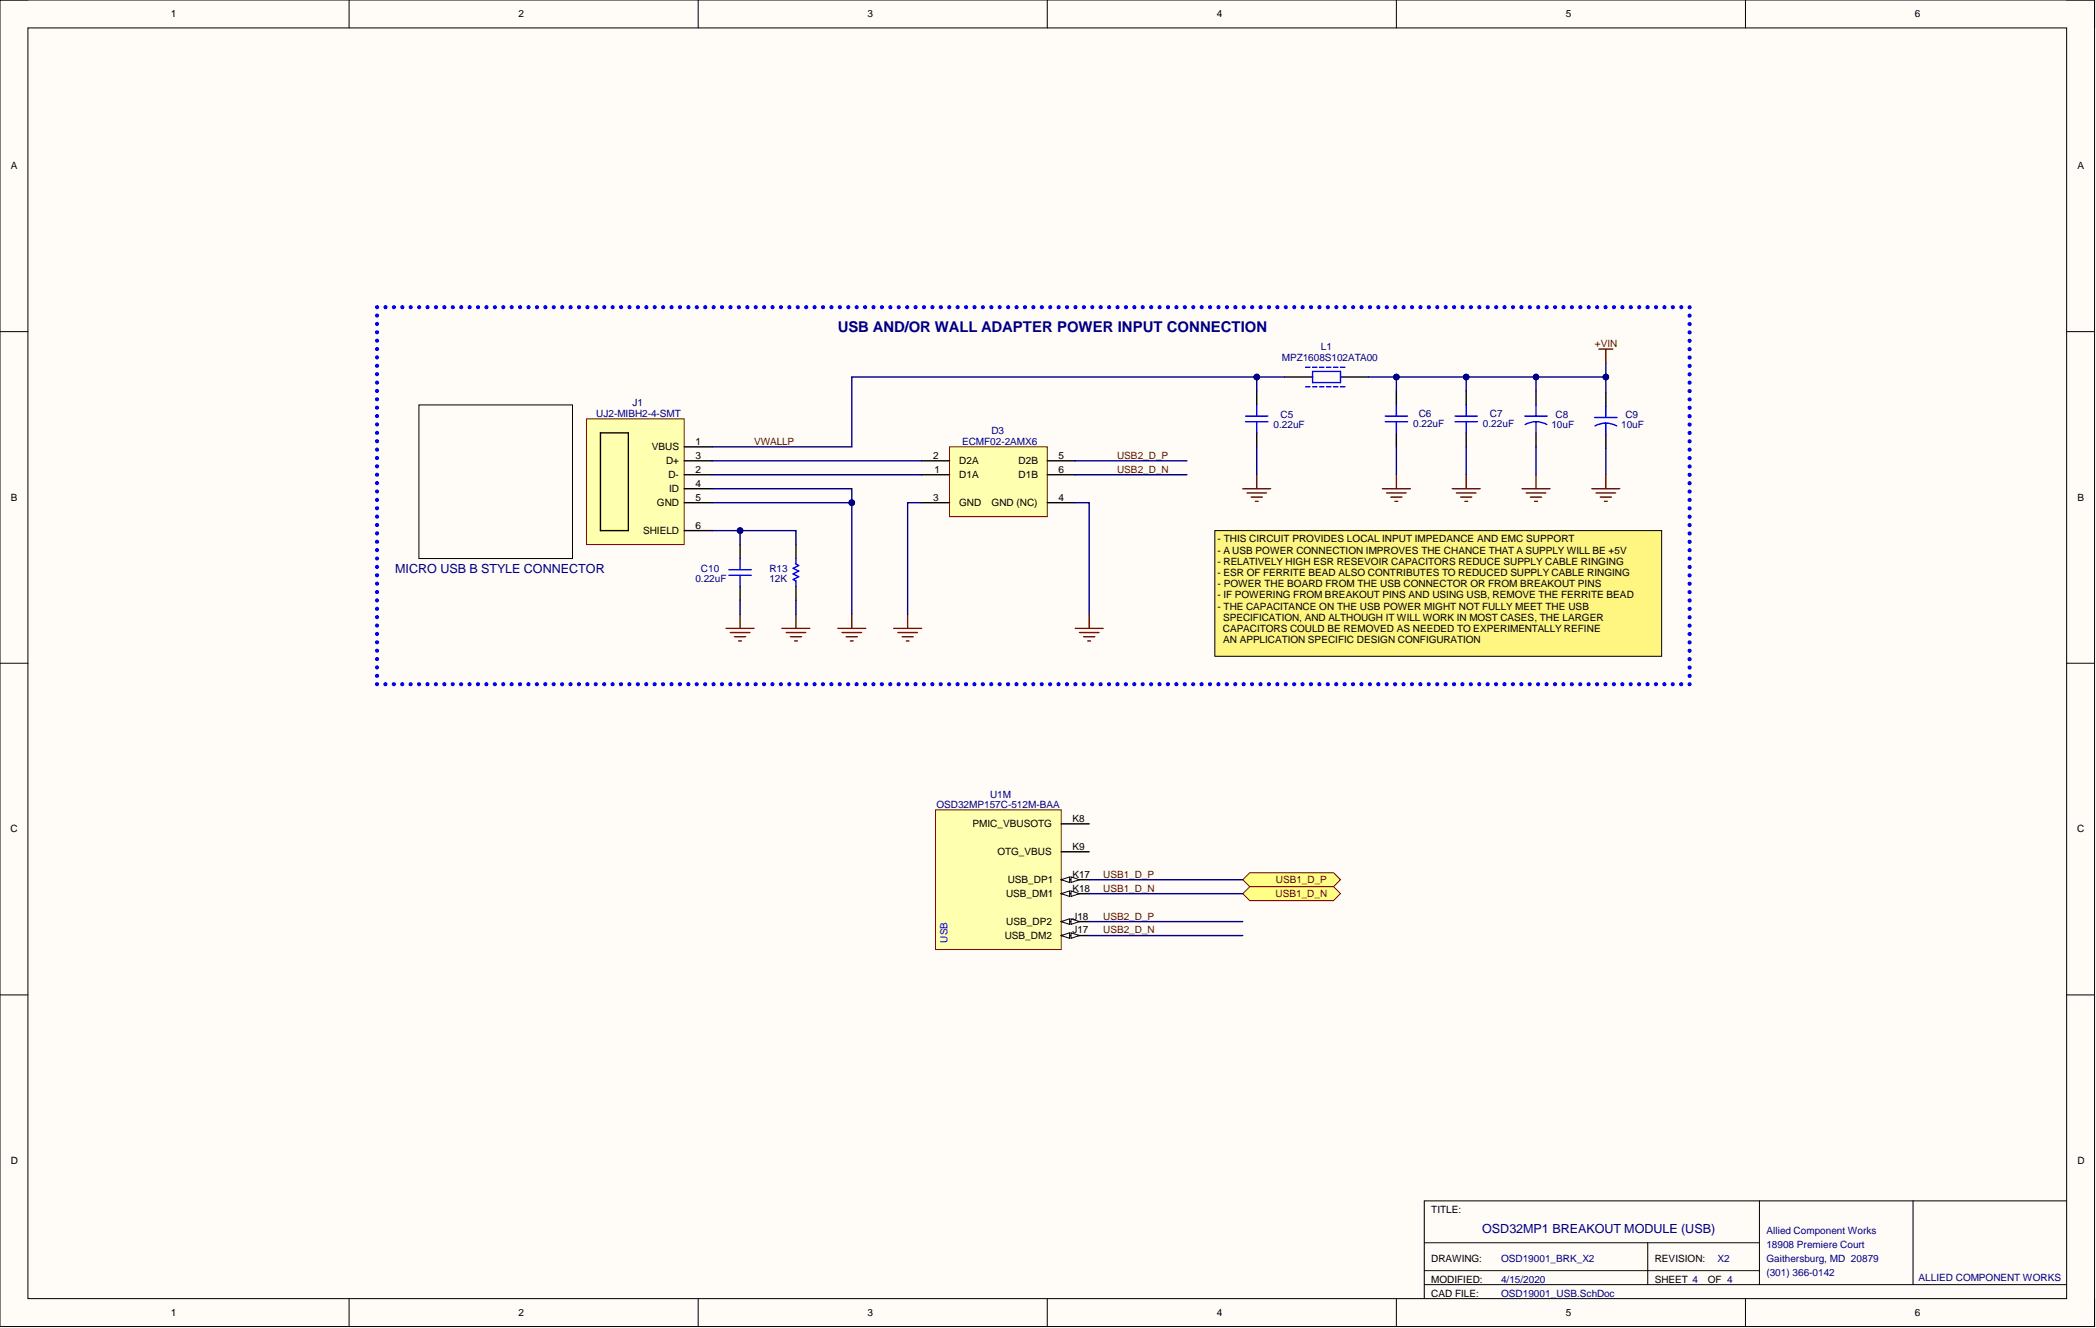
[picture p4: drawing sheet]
<svg xmlns="http://www.w3.org/2000/svg" width="381mm" height="241mm" viewBox="0 0 381 241" stroke-linecap="round" stroke-linejoin="round" font-family="sans-serif">
<path d="M0 0h380.7v241h-380.7z" fill-rule="evenodd" fill="#fffcf8"/>
<path d="M0 0h380.7v241h-380.7z" fill="none" stroke="#000" stroke-width=".18"/>
<path d="M5.1 5.1h370.6v230.9h-370.6z" fill-rule="evenodd" fill="#fffcf8"/>
<g fill="none" stroke="#000" stroke-width=".18">
<path d="M0 0h5.1M63.5 0v5.1M126.9 0v5.1M190.4 0v5.1M253.8 0v5.1M317.3 0v5.1M375.7 0h5v5.1M5.1 5.1h370.6v230.9h-370.6zM0 60.3h5.1M375.7 60.3h5M0 120.5h5.1M375.7 120.5h5"/>
<path d="M0 180.8h5.1M375.7 180.8h5M319.8 218.2v15.2M347.7 218.2v15.2M375.7 218.2h-116.8v17.8M63.5 236v5M126.9 236v5M190.4 236v5M253.8 236v5M258.9 225.8h60.9M258.9 233.4h116.8M258.9 230.9h60.9"/>
<path d="M299.5 225.8v7.6M317.3 236v5M380.7 236v5"/>
</g>
<path d="M290.6 63.4h2.6M291.9 63.4v2.6M264 88.8h5.1M264.7 89.6h3.6M265.5 90.3h2M266.3 91.1h.5M266.5 86.3v2.5" fill="none" stroke="#800000" stroke-width=".25"/>
<path d="M228.4 71v2.6M228.4 78.7v2.5M266.5 71v2.6M266.5 78.7v2.5M291.9 71.3v2.5M291.9 78.9v2.5" fill="none" stroke="#000" stroke-width=".25"/>
<g fill="none" stroke="#00f" stroke-width=".25">
<path d="M226.4 75.6h4.1M226.4 76.6h4.1M228.4 73.6v2M228.4 76.6v2.1M264.5 75.6h4M264.5 76.6h4M266.5 73.6v2M266.5 76.6v2.1M289.9 75.9h4M291.9 76.9l.8 .1 1.2 .4M291.9 76.9l-.8 .1-1.2 .4M291.9 73.8v2.1"/>
<path d="M291.9 76.9v2"/>
</g>
<path d="M220.8 96.4h81.3v22.8h-81.3z" fill-rule="evenodd" fill="#fff681"/>
<path d="M220.8 96.4h81.3v22.8h-81.3z" fill="none" stroke="#000" stroke-width=".18"/>
<path d="M289.4 88.8h5M290.1 89.6h3.6M290.9 90.3h2M291.6 91.1h.6M291.9 86.3v2.5" fill="none" stroke="#800000" stroke-width=".25"/>
<path d="M106.6 76.1h17.8v22.9h-17.8z" fill-rule="evenodd" fill="#ffffb0"/>
<path d="M106.6 76.1h17.8v22.9h-17.8z" fill="none" stroke="#800000" stroke-width=".18"/>
<path d="M109.1 78.7h5.1v17.7h-5.1zM124.4 81.2h5.1M124.4 86.3h5.1M124.4 83.7h5.1M124.4 88.8h5.1M124.4 91.3h5.1M124.4 96.4h5.1" fill="none" stroke="#000" stroke-width=".25"/>
<path d="M76.1 73.6h28v27.9h-28z" fill="none" stroke="#000" stroke-width=".18"/>
<path d="M170.1 147.2h22.8v25.3h-22.8z" fill-rule="evenodd" fill="#ffffb0"/>
<path d="M170.1 147.2h22.8v25.3h-22.8z" fill="none" stroke="#800000" stroke-width=".18"/>
<path d="M192.9 154.8h5.1M192.9 162.4h5.1" fill="none" stroke="#000" stroke-width=".25"/>
<path d="M192.9 162.4l1.5-.5v1z" fill="#f8fcff"/>
<path d="M192.9 162.4l1.5-.5v1z" fill="none" stroke="#000" stroke-width=".18"/>
<path d="M194.7 161.9l1.5 .5-1.5 .5z" fill="#f8fcff"/>
<path d="M194.7 161.9l1.5 .5-1.5 .5z" fill="none" stroke="#000" stroke-width=".18"/>
<path d="M192.9 170h5.1" fill="none" stroke="#000" stroke-width=".25"/>
<path d="M192.9 170l1.5-.5v1z" fill="#f8fcff"/>
<path d="M192.9 170l1.5-.5v1z" fill="none" stroke="#000" stroke-width=".18"/>
<path d="M194.7 169.5l1.5 .5-1.5 .5z" fill="#f8fcff"/>
<path d="M194.7 169.5l1.5 .5-1.5 .5z" fill="none" stroke="#000" stroke-width=".18"/>
<path d="M192.9 159.8h5.1" fill="none" stroke="#000" stroke-width=".25"/>
<path d="M192.9 159.8l1.5-.5v1.1z" fill="#f8fcff"/>
<path d="M192.9 159.8l1.5-.5v1.1z" fill="none" stroke="#000" stroke-width=".18"/>
<path d="M194.7 159.3l1.5 .5-1.5 .6z" fill="#f8fcff"/>
<path d="M194.7 159.3l1.5 .5-1.5 .6z" fill="none" stroke="#000" stroke-width=".18"/>
<path d="M192.9 167.5h5.1" fill="none" stroke="#000" stroke-width=".25"/>
<path d="M192.9 167.5l1.5-.6v1.1z" fill="#f8fcff"/>
<path d="M192.9 167.5l1.5-.6v1.1z" fill="none" stroke="#000" stroke-width=".18"/>
<path d="M194.7 166.9l1.5 .6-1.5 .5z" fill="#f8fcff"/>
<path d="M194.7 166.9l1.5 .6-1.5 .5z" fill="none" stroke="#000" stroke-width=".18"/>
<path d="M233.5 68.5h5.1M243.7 68.5h5M279.2 71v2.6M279.2 78.7v2.5M134.5 99v2.5M144.7 99v2.5M134.5 106.6v2.5M144.7 106.6v2.5M192.9 149.7h5.1" fill="none" stroke="#000" stroke-width=".25"/>
<g fill="none" stroke="#00f" stroke-width=".25">
<path d="M237.3 70.3h.8M237.3 66.7h.8M238.6 67.5h5.1v2h-5.1zM238.6 70.3h.8M238.6 66.7h.8M239.9 70.3h.8M239.9 66.7h.8M241.1 70.3h.8M241.1 66.7h.8M242.4 70.3h.8M242.4 66.7h.8M243.7 70.3h.8"/>
<path d="M243.7 66.7h.8M277.2 75.6h4M279.2 76.6l.8 .1 1.2 .4M279.2 76.6l-.8 .1-1.2 .4M279.2 73.6v2M279.2 76.6v2.1M132.5 103.5h4.1M132.5 104.5h4.1M134.5 101.5v2M134.5 104.5v2.1M144.7 101.5v1l.5 .3-1 .5 1 .5-1 .5 1 .5-1 .5 .5 .2v1.1"/>
</g>
<g fill="none" stroke="#800000" stroke-width=".25">
<path d="M225.9 88.8h5.1M226.7 89.6h3.5M227.4 90.3h2.1M228.2 91.1h.5M228.4 86.3v2.5M276.7 88.8h5M277.4 89.6h3.6M278.2 90.3h2M279 91.1h.5M279.2 86.3v2.5M132 114.2h5.1M132.8 114.9h3.5"/>
<path d="M133.5 115.7h2M134.3 116.5h.5M134.5 111.6v2.6M142.1 114.2h5.1M142.9 114.9h3.6M143.7 115.7h2M144.4 116.5h.5M144.7 111.6v2.6M152.3 114.2h5.1M153.1 114.9h3.5M153.8 115.7h2M154.6 116.5h.5"/>
<path d="M154.8 111.6v2.6"/>
</g>
<path d="M225.9 159.8l1.3-1.2h15.2l1.3 1.2-1.3 1.3h-15.2z" fill-rule="evenodd" fill="#ffff80"/>
<path d="M225.9 159.8l1.3-1.2h15.2l1.3 1.2-1.3 1.3h-15.2z" fill="none" stroke="#800000" stroke-width=".18"/>
<path d="M225.9 162.4l1.3-1.3h15.2l1.3 1.3-1.3 1.3h-15.2z" fill-rule="evenodd" fill="#ffff80"/>
<path d="M225.9 162.4l1.3-1.3h15.2l1.3 1.3-1.3 1.3h-15.2z" fill="none" stroke="#800000" stroke-width=".18"/>
<path d="M172.6 81.2h17.8v12.7h-17.8z" fill-rule="evenodd" fill="#ffffb0"/>
<path d="M172.6 81.2h17.8v12.7h-17.8z" fill="none" stroke="#800000" stroke-width=".18"/>
<path d="M253.8 71v2.6M253.8 78.7v2.5M167.5 86.3h5.1M167.5 83.7h5.1M167.5 91.3h5.1M190.4 86.3h5M190.4 83.7h5M190.4 91.3h5" fill="none" stroke="#000" stroke-width=".25"/>
<g fill="none" stroke="#800000" stroke-width=".25">
<path d="M251.3 88.8h5.1M252 89.6h3.6M252.8 90.3h2M253.6 91.1h.5M253.8 86.3v2.5M162.4 114.2h5.1M163.2 114.9h3.6M164 115.7h2M164.7 116.5h.5M165 111.6v2.6M195.4 114.2h5.1M196.2 114.9h3.6"/>
<path d="M197 115.7h2M197.7 116.5h.5M198 111.6v2.6"/>
</g>
<g fill="none" stroke="#00f" stroke-width=".76">
<path d="M68.5 55.8h.1M68.5 57.3h.1M68.5 58.8v.1M70.1 55.8h.1M71.6 55.8h.1M73.1 55.8h.1M74.7 55.8h.1M76.2 55.8h.1M77.7 55.8h.1M79.2 55.8h.1M80.8 55.8h.1M82.3 55.8h.1"/>
<path d="M83.8 55.8h.1M85.4 55.8h.1M86.9 55.8h.1M88.4 55.8h.1M89.9 55.8h.1M91.5 55.8h.1M93 55.8h.1M94.5 55.8h.1M96.1 55.8h.1M97.6 55.8h.1M99.1 55.8h.1M100.7 55.8h.1"/>
<path d="M102.2 55.8h.1M103.7 55.8h.1M105.2 55.8h.1M106.8 55.8h.1M108.3 55.8h.1M109.8 55.8h.1M111.4 55.8h.1M112.9 55.8h.1M114.4 55.8h.1M116 55.8h.1M117.5 55.8h.1M119 55.8h.1"/>
<path d="M120.5 55.8h.1M122.1 55.8h.1M123.6 55.8h.1M125.1 55.8h.1M126.7 55.8h.1M128.2 55.8h.1M129.7 55.8h.1M131.2 55.8h.1M132.8 55.8h.1M134.3 55.8h.1M135.8 55.8h.1M137.4 55.8h.1"/>
<path d="M138.9 55.8h.1M140.4 55.8h.1M142 55.8h.1M143.5 55.8h.1M145 55.8h.1M146.5 55.8h.1M148.1 55.8h.1M149.6 55.8h.1M151.1 55.8h.1M152.7 55.8h.1M154.2 55.8h.1M155.7 55.8h.1"/>
<path d="M157.2 55.8h.1M158.8 55.8h.1M160.3 55.8h.1M161.8 55.8h.1M163.4 55.8h.1M164.9 55.8h.1M166.4 55.8h.1M167.9 55.8h.1M169.5 55.8h.1M171 55.8h.1M172.5 55.8h.1M174.1 55.8h.1"/>
<path d="M175.6 55.8h.1M177.1 55.8h.1M178.7 55.8h.1M180.2 55.8h.1M181.7 55.8h.1M183.3 55.8h.1M184.8 55.8h.1M186.3 55.8h.1M187.8 55.8h.1M189.4 55.8h.1M190.9 55.8h.1M192.4 55.8h.1"/>
<path d="M194 55.8h.1M195.5 55.8h.1M197 55.8h.1M198.5 55.8h.1M200.1 55.8h.1M201.6 55.8h.1M203.1 55.8h.1M204.7 55.8h.1M206.2 55.8h.1M207.7 55.8h.1M209.2 55.8h.1M210.8 55.8h.1"/>
<path d="M212.3 55.8h.1M213.8 55.8h.1M215.4 55.8h.1M216.9 55.8h.1M218.4 55.8h.1M220 55.8h.1M221.5 55.8h.1M223 55.8h.1M224.5 55.8h.1M226.1 55.8h.1M227.6 55.8h.1M229.1 55.8h.1"/>
<path d="M230.7 55.8h.1M232.2 55.8h.1M233.7 55.8h.1M235.3 55.8h.1M236.8 55.8h.1M238.3 55.8h.1M239.8 55.8h.1M241.4 55.8h.1M242.9 55.8h.1M244.4 55.8h.1M246 55.8h.1M247.5 55.8h.1"/>
<path d="M249 55.8h.1M250.5 55.8h.1M252.1 55.8h.1M253.6 55.8h.1M255.1 55.8h.1M256.7 55.8h.1M258.2 55.8h.1M259.7 55.8h.1M261.3 55.8h.1M262.8 55.8h.1M264.3 55.8h.1M265.8 55.8h.1"/>
<path d="M267.4 55.8h.1M268.9 55.8h.1M270.4 55.8h.1M272 55.8h.1M273.5 55.8h.1M275 55.8h.1M276.5 55.8h.1M278.1 55.8h.1M279.6 55.8h.1M281.1 55.8h.1M282.7 55.8h.1M284.2 55.8h.1"/>
<path d="M285.7 55.8h.1M287.2 55.8h.1M288.8 55.8h.1M290.3 55.8h.1M291.8 55.8h.1M293.4 55.8h.1M294.9 55.8h.1M296.4 55.8h.1M298 55.8h.1M299.5 55.8h.1M301 55.8h.1M302.6 55.8h.1"/>
<path d="M304.1 55.8h.1M305.6 55.8h.1M307.1 55.8h.1M307.1 57.3v.1M307.1 58.9h.1M68.5 60.4h.1M68.5 61.9h.1M68.5 63.4h.1M68.5 64.9v.1M68.5 66.5h.1M68.5 68h.1M68.5 69.5h.1"/>
<path d="M68.5 71h.1M68.5 72.6h.1M68.5 74.1h.1M68.5 75.6h.1M68.5 77.1h.1M68.5 78.6v.1M307.1 60.4h.1M307.1 61.9h.1M307.1 63.4v.1M307.1 65h.1M307.1 66.5h.1M307.1 68h.1"/>
<path d="M307.1 69.5h.1M307.1 71v.1M307.1 72.6h.1M307.1 74.1h.1M307.1 75.6h.1M307.1 77.1v.1M307.1 78.7h.1M68.5 80.2h.1M68.5 81.7h.1M68.5 83.2h.1M68.5 84.7h.1M68.5 86.3h.1"/>
<path d="M68.5 87.8h.1M68.5 89.3h.1M68.5 90.8h.1M68.5 92.3v.1M68.5 93.9h.1M68.5 95.4h.1M68.5 96.9h.1M68.5 98.4h.1M68.5 100h.1M307.1 80.2h.1M307.1 81.7h.1M307.1 83.2h.1"/>
<path d="M307.1 84.7v.1M307.1 86.3h.1M307.1 87.8h.1M307.1 89.3h.1M307.1 90.8v.1M307.1 92.4h.1M307.1 93.9h.1M307.1 95.4h.1M307.1 96.9h.1M307.1 98.4v.1M307.1 100h.1M68.5 101.5h.1"/>
<path d="M68.5 103h.1M68.5 104.5h.1M68.5 106v.1M68.5 107.6h.1M68.5 109.1h.1M68.5 110.6h.1M68.5 112.1h.1M68.5 113.7h.1M68.5 115.2h.1M68.5 116.7h.1M68.5 118.2h.1M68.5 119.7v.1"/>
<path d="M307.1 101.5h.1M307.1 103h.1M307.1 104.5v.1M307.1 106.1h.1M307.1 107.6h.1M307.1 109.1h.1M307.1 110.6h.1M307.1 112.1v.1M307.1 113.7h.1M307.1 115.2h.1M307.1 116.7h.1M307.1 118.2v.1"/>
<path d="M307.1 119.8h.1M68.5 121.3h.1M68.5 122.8h.1M68.5 124.3h.1M70.1 124.3h.1M71.6 124.3h.1M73.1 124.3h.1M74.6 124.3h.1M76.2 124.3h.1M77.7 124.3h.1M79.2 124.3h.1M80.8 124.3h.1"/>
<path d="M82.3 124.3h.1M83.8 124.3h.1M85.3 124.3h.1M86.9 124.3h.1M88.4 124.3h.1M89.9 124.3h.1M91.5 124.3h.1M93 124.3h.1M94.5 124.3h.1M96.1 124.3h.1M97.6 124.3h.1M99.1 124.3h.1"/>
<path d="M100.6 124.3h.1M102.2 124.3h.1M103.7 124.3h.1M105.2 124.3h.1M106.8 124.3h.1M108.3 124.3h.1M109.8 124.3h.1M111.3 124.3h.1M112.9 124.3h.1M114.4 124.3h.1M115.9 124.3h.1M117.5 124.3h.1"/>
<path d="M119 124.3h.1M120.5 124.3h.1M122.1 124.3h.1M123.6 124.3h.1M125.1 124.3h.1M126.6 124.3h.1M128.2 124.3h.1M129.7 124.3h.1M131.2 124.3h.1M132.8 124.3h.1M134.3 124.3h.1M135.8 124.3h.1"/>
<path d="M137.3 124.3h.1M138.9 124.3h.1M140.4 124.3h.1M141.9 124.3h.1M143.5 124.3h.1M145 124.3h.1M146.5 124.3h.1M148.1 124.3h.1M149.6 124.3h.1M151.1 124.3h.1M152.6 124.3h.1M154.2 124.3h.1"/>
<path d="M155.7 124.3h.1M157.2 124.3h.1M158.8 124.3h.1M160.3 124.3h.1M161.8 124.3h.1M163.3 124.3h.1M164.9 124.3h.1M166.4 124.3h.1M167.9 124.3h.1M169.5 124.3h.1M171 124.3h.1M172.5 124.3h.1"/>
<path d="M174.1 124.3h.1M175.6 124.3h.1M177.1 124.3h.1M178.6 124.3h.1M180.2 124.3h.1M181.7 124.3h.1M183.2 124.3h.1M184.8 124.3h.1M186.3 124.3h.1M187.8 124.3h.1M189.4 124.3h.1M190.9 124.3h.1"/>
<path d="M192.4 124.3h.1M193.9 124.3h.1M195.5 124.3h.1M197 124.3h.1M198.5 124.3h.1M200.1 124.3h.1M201.6 124.3h.1M203.1 124.3h.1M204.6 124.3h.1M206.2 124.3h.1M207.7 124.3h.1M209.2 124.3h.1"/>
<path d="M210.8 124.3h.1M212.3 124.3h.1M213.8 124.3h.1M215.4 124.3h.1M216.9 124.3h.1M218.4 124.3h.1M219.9 124.3h.1M221.5 124.3h.1M223 124.3h.1M224.5 124.3h.1M226.1 124.3h.1M227.6 124.3h.1"/>
<path d="M229.1 124.3h.1M230.6 124.3h.1M232.2 124.3h.1M233.7 124.3h.1M235.2 124.3h.1M236.8 124.3h.1M238.3 124.3h.1M239.8 124.3h.1M241.4 124.3h.1M242.9 124.3h.1M244.4 124.3h.1M245.9 124.3h.1"/>
<path d="M247.5 124.3h.1M249 124.3h.1M250.5 124.3h.1M252.1 124.3h.1M253.6 124.3h.1M255.1 124.3h.1M256.6 124.3h.1M258.2 124.3h.1M259.7 124.3h.1M261.2 124.3h.1M262.8 124.3h.1M264.3 124.3h.1"/>
<path d="M265.8 124.3h.1M267.4 124.3h.1M268.9 124.3h.1M270.4 124.3h.1M271.9 124.3h.1M273.5 124.3h.1M275 124.3h.1M276.5 124.3h.1M278.1 124.3h.1M279.6 124.3h.1M281.1 124.3h.1M282.6 124.3h.1"/>
<path d="M284.2 124.3h.1M285.7 124.3h.1M287.2 124.3h.1M288.8 124.3h.1M290.3 124.3h.1M291.8 124.3h.1M293.3 124.3h.1M294.9 124.3h.1M296.4 124.3h.1M297.9 124.3h.1M299.5 124.3h.1M301 124.3h.1"/>
<path d="M302.5 124.3h.1M304.1 124.3h.1M305.6 124.3h.1M307.1 124.3h.1M307.1 121.3h.1M307.1 122.8h.1"/>
</g>
<path d="M251.8 75.6h4.1M251.8 76.6h4.1M253.8 73.6v2M253.8 76.6v2.1" fill="none" stroke="#00f" stroke-width=".25"/>
<path d="M228.4 68.5v2.5" fill="none" stroke="#000080" stroke-width=".25"/>
<circle cx="228.4" cy="68.5" r=".51" fill="#000080"/>
<circle cx="228.4" cy="68.5" r=".51" fill="none" stroke="#000080" stroke-width=".18"/>
<path d="M129.5 96.4h15.2v2.6" fill="none" stroke="#000080" stroke-width=".25"/>
<circle cx="134.5" cy="96.4" r=".51" fill="#000080"/>
<circle cx="134.5" cy="96.4" r=".51" fill="none" stroke="#000080" stroke-width=".18"/>
<path d="M129.5 91.3h25.3v20.3" fill="none" stroke="#000080" stroke-width=".25"/>
<circle cx="154.8" cy="91.3" r=".51" fill="#000080"/>
<circle cx="154.8" cy="91.3" r=".51" fill="none" stroke="#000080" stroke-width=".18"/>
<path d="M129.5 88.8h25.3v2.5" fill="none" stroke="#000080" stroke-width=".25"/>
<circle cx="154.8" cy="91.3" r=".51" fill="#000080"/>
<circle cx="154.8" cy="91.3" r=".51" fill="none" stroke="#000080" stroke-width=".18"/>
<path d="M233.5 68.5h-78.7v12.7h-25.3M129.5 86.3h38M129.5 83.7h38" fill="none" stroke="#000080" stroke-width=".25"/>
<circle cx="228.4" cy="68.5" r=".51" fill="#000080"/>
<circle cx="228.4" cy="68.5" r=".51" fill="none" stroke="#000080" stroke-width=".18"/>
<path d="M291.9 66v2.5h-43.2M167.5 91.3h-2.5v20.3M195.4 91.3h2.6v20.3M195.4 86.3h20.4M195.4 83.7h20.4M198 159.8h27.9M198 170h27.9M198 167.5h27.9M198 162.4h27.9" fill="none" stroke="#000080" stroke-width=".25"/>
<circle cx="253.8" cy="68.5" r=".51" fill="#000080"/>
<circle cx="253.8" cy="68.5" r=".51" fill="none" stroke="#000080" stroke-width=".18"/>
<circle cx="266.5" cy="68.5" r=".51" fill="#000080"/>
<circle cx="266.5" cy="68.5" r=".51" fill="none" stroke="#000080" stroke-width=".18"/>
<circle cx="279.2" cy="68.5" r=".51" fill="#000080"/>
<circle cx="279.2" cy="68.5" r=".51" fill="none" stroke="#000080" stroke-width=".18"/>
<circle cx="291.9" cy="68.5" r=".51" fill="#000080"/>
<circle cx="291.9" cy="68.5" r=".51" fill="none" stroke="#000080" stroke-width=".18"/>
<path d="M134.5 96.4v2.6M134.5 109.1v2.5" fill="none" stroke="#000080" stroke-width=".25"/>
<circle cx="134.5" cy="96.4" r=".51" fill="#000080"/>
<circle cx="134.5" cy="96.4" r=".51" fill="none" stroke="#000080" stroke-width=".18"/>
<path d="M253.8 68.5v2.5M228.4 81.2v5.1M253.8 81.2v5.1M144.7 109.1v2.5" fill="none" stroke="#000080" stroke-width=".25"/>
<circle cx="253.8" cy="68.5" r=".51" fill="#000080"/>
<circle cx="253.8" cy="68.5" r=".51" fill="none" stroke="#000080" stroke-width=".18"/>
<path d="M266.5 68.5v2.5M266.5 81.2v5.1" fill="none" stroke="#000080" stroke-width=".25"/>
<circle cx="266.5" cy="68.5" r=".51" fill="#000080"/>
<circle cx="266.5" cy="68.5" r=".51" fill="none" stroke="#000080" stroke-width=".18"/>
<path d="M279.2 68.5v2.5M279.2 81.2v5.1" fill="none" stroke="#000080" stroke-width=".25"/>
<circle cx="279.2" cy="68.5" r=".51" fill="#000080"/>
<circle cx="279.2" cy="68.5" r=".51" fill="none" stroke="#000080" stroke-width=".18"/>
<path d="M291.9 68.5v2.8M291.9 81.4v4.9" fill="none" stroke="#000080" stroke-width=".25"/>
<circle cx="291.9" cy="68.5" r=".51" fill="#000080"/>
<circle cx="291.9" cy="68.5" r=".51" fill="none" stroke="#000080" stroke-width=".18"/>
<text font-size="2.7" fill="#000080" x="152.3" y="60.3">USB AND/OR WALL ADAPTER POWER INPUT CONNECTION</text>
<g font-size="2.3" fill="#000080">
<text x="71.8" y="104.1">MICRO USB B STYLE CONNECTOR</text>
<text x="269.4" y="224.1">OSD32MP1 BREAKOUT MODULE (USB)</text>
</g>
<g font-size="1.8">
<text x="31.1" y="3.2">1</text>
<text x="94.3" y="3.2">2</text>
<text x="157.7" y="3.2">3</text>
<text x="221.2" y="3.2">4</text>
<text x="284.6" y="3.2">5</text>
<text x="348.1" y="3.2">6</text>
<text x="1.9" y="30.7">A</text>
<text x="377.6" y="30.7">A</text>
<text x="118.5" y="81.8">VBUS</text>
<text x="126.4" y="80.8">1</text>
<text x="126.4" y="83.3">3</text>
<text x="169.6" y="83.3">2</text>
<text x="192.4" y="83.3">5</text>
<text x="121.1" y="84.4">D+</text>
<text x="121.5" y="86.9">D-</text>
<text x="121.6" y="89.4">ID</text>
<text x="126.4" y="85.9">2</text>
<text x="126.4" y="88.4">4</text>
<text x="169.9" y="85.9">1</text>
<text x="174.4" y="86.9">D1A</text>
<text x="174.4" y="84.4">D2A</text>
<text x="185.2" y="84.4">D2B</text>
<text x="185.2" y="86.9">D1B</text>
<text x="192.4" y="85.9">6</text>
<text x="2" y="91">B</text>
<text x="119.4" y="92">GND</text>
<text x="126.4" y="91">5</text>
<text x="169.6" y="91">3</text>
<text x="174.4" y="92">GND</text>
<text x="180.3" y="92">GND (NC)</text>
<text x="192.4" y="91">4</text>
<text x="377.7" y="91">B</text>
<text x="116.9" y="97">SHIELD</text>
<text x="126.4" y="96">6</text>
<text x="221.3" y="98.6">- THIS CIRCUIT PROVIDES LOCAL INPUT IMPEDANCE AND EMC SUPPORT</text>
<text x="221.3" y="100.6">- A USB POWER CONNECTION IMPROVES THE CHANCE THAT A SUPPLY WILL BE +5V</text>
<text x="221.3" y="102.6">- RELATIVELY HIGH ESR RESEVOIR CAPACITORS REDUCE SUPPLY CABLE RINGING</text>
<text x="221.3" y="104.7">- ESR OF FERRITE BEAD ALSO CONTRIBUTES TO REDUCED SUPPLY CABLE RINGING</text>
<text x="221.3" y="106.7">- POWER THE BOARD FROM THE USB CONNECTOR OR FROM BREAKOUT PINS</text>
<text x="221.3" y="108.7">- IF POWERING FROM BREAKOUT PINS AND USING USB, REMOVE THE FERRITE BEAD</text>
<text x="221.3" y="110.7">- THE CAPACITANCE ON THE USB POWER MIGHT NOT FULLY MEET THE USB</text>
<text x="222.3" y="112.8">SPECIFICATION, AND ALTHOUGH IT WILL WORK IN MOST CASES, THE LARGER</text>
<text x="222.3" y="114.8">CAPACITORS COULD BE REMOVED AS NEEDED TO EXPERIMENTALLY REFINE</text>
<text x="222.3" y="116.8">AN APPLICATION SPECIFIC DESIGN CONFIGURATION</text>
<text x="194.9" y="149.3">K8</text>
<text x="1.9" y="151.3">C</text>
<text x="176.8" y="150.3">PMIC_VBUSOTG</text>
<text x="181.3" y="155.4">OTG_VBUS</text>
<text x="194.9" y="154.4">K9</text>
<text x="377.6" y="151.3">C</text>
<text x="183.2" y="160.5">USB_DP1</text>
<text x="194.9" y="159.5">K17</text>
<text x="182.9" y="163">USB_DM1</text>
<text x="194.9" y="162">K18</text>
<text x="194.9" y="167.1">J18</text>
<text x="182.6" y="170.6">USB_DM2</text>
<text x="182.9" y="168.1">USB_DP2</text>
<text x="194.9" y="169.6">J17</text>
<text x="1.9" y="211.5">D</text>
<text x="377.6" y="211.5">D</text>
<text x="260.2" y="220.4">TITLE:</text>
<text x="260.2" y="229.2">DRAWING:</text>
<text x="260.2" y="233">MODIFIED:</text>
<text x="300.8" y="229.2">REVISION:</text>
<text x="300.8" y="233">SHEET 4</text>
<text x="310.4" y="233">OF 4</text>
<text x="31.1" y="239.1">1</text>
<text x="94.3" y="239.1">2</text>
<text x="157.7" y="239.1">3</text>
<text x="221.2" y="239.1">4</text>
<text x="260.2" y="235.6">CAD FILE:</text>
<text x="284.6" y="239.1">5</text>
<text x="348.1" y="239.1">6</text>
</g>
<g font-size="1.8" fill="#000080">
<text x="233" y="65.6">MPZ1608S102ATA00</text>
<text x="240.1" y="63.6">L1</text>
<text x="108.4" y="75.7">UJ2-MIBH2-4-SMT</text>
<text x="115" y="73.7">J1</text>
<text x="231.5" y="77.8">0.22uF</text>
<text x="232.8" y="76">C5</text>
<text x="256.9" y="77.5">0.22uF</text>
<text x="257.9" y="75.7">C6</text>
<text x="269.6" y="77.5">0.22uF</text>
<text x="270.8" y="75.7">C7</text>
<text x="282" y="77.8">10uF</text>
<text x="282.8" y="76">C8</text>
<text x="294.7" y="77.8">10uF</text>
<text x="295.5" y="76">C9</text>
<text x="174.9" y="80.8">ECMF02-2AMX6</text>
<text x="180.2" y="78.8">D3</text>
<text x="126.4" y="105.7">0.22uF</text>
<text x="127.4" y="103.9">C10</text>
<text x="139.9" y="103.9">R13</text>
<text x="139.9" y="105.7">12K</text>
<text x="170.2" y="146.8">OSD32MP157C-512M-BAA</text>
<text x="180" y="145">U1M</text>
<text x="321.1" y="224.2">Allied Component Works</text>
<text x="321.1" y="226.7">18908 Premiere Court</text>
<text x="272.9" y="229.2">OSD19001_BRK_X2</text>
<text x="272.9" y="233">4/15/2020</text>
<text x="312.2" y="229.2">X2</text>
<text x="321.1" y="229.2">Gaithersburg, MD 20879</text>
<text x="321.1" y="231.8">(301) 366-0142</text>
<text x="348.8" y="232.8">ALLIED COMPONENT WORKS</text>
<text x="272.9" y="235.6">OSD19001_USB.SchDoc</text>
</g>
<g font-size="1.8" fill="#800000">
<text x="289.9" y="63">+VIN</text>
<text x="137.1" y="80.8">VWALLP</text>
<text x="203.1" y="83.3">USB2_D_P</text>
<text x="203.1" y="85.9">USB2_D_N</text>
<text x="200.5" y="159.5">USB1_D_P</text>
<text x="231.9" y="160.5">USB1_D_P</text>
<text x="200.5" y="162">USB1_D_N</text>
<text x="200.5" y="167.1">USB2_D_P</text>
<text x="231.9" y="163">USB1_D_N</text>
<text x="200.5" y="169.6">USB2_D_N</text>
</g>
<text font-size="1.8" fill="#00f" x="172.2" y="171.3" transform="rotate(-90 172.2 171.3)">USB</text>
</svg>
